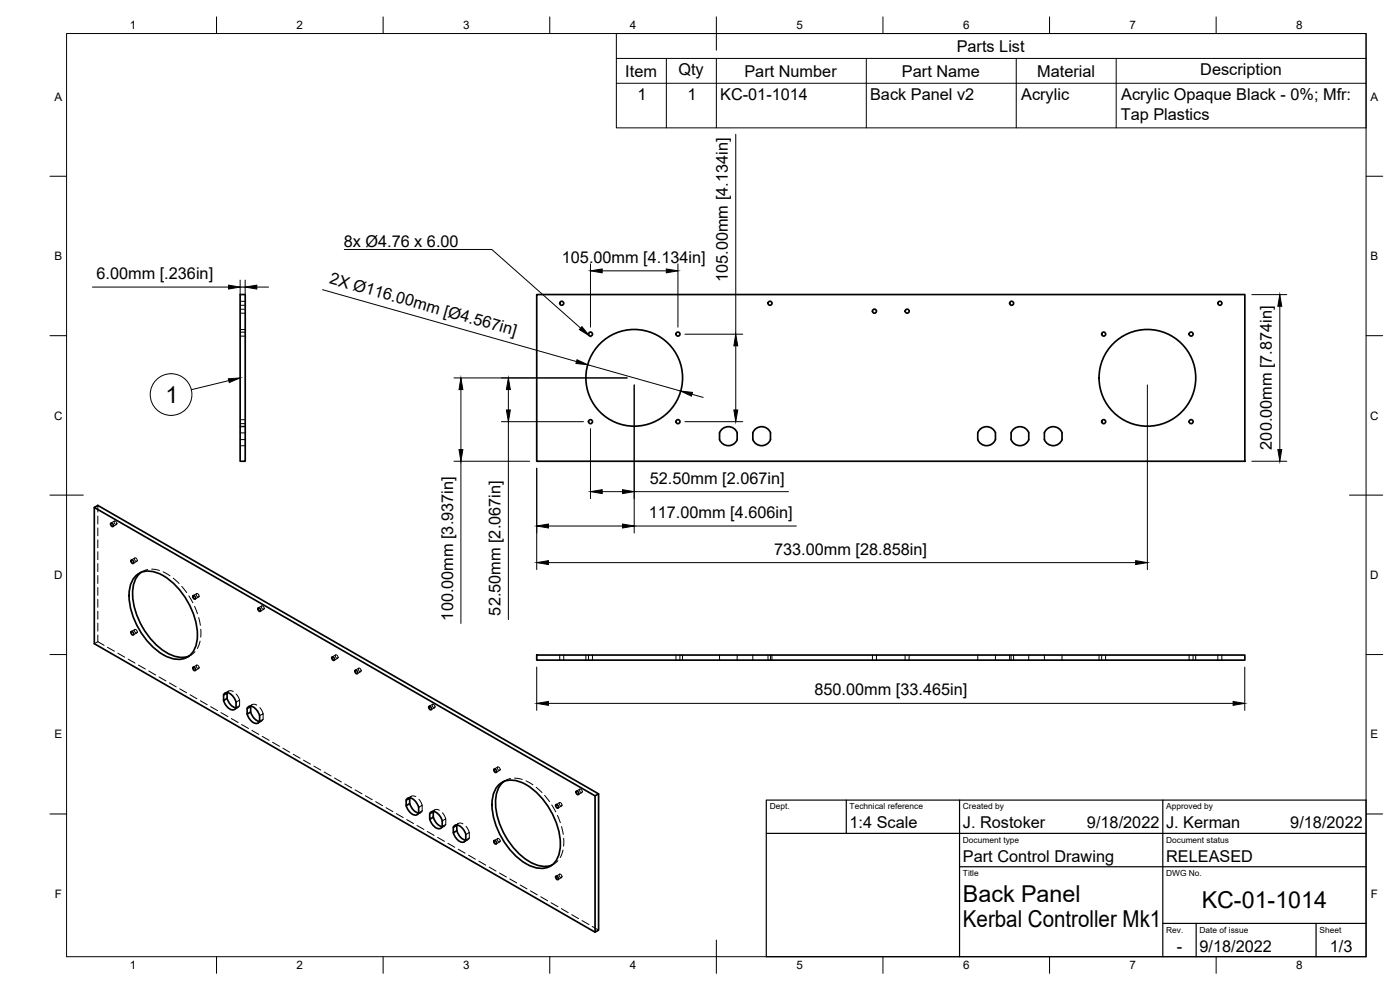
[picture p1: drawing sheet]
<svg xmlns="http://www.w3.org/2000/svg" width="420mm" height="297mm" viewBox="0 0 420 297" stroke-linecap="round" stroke-linejoin="round" font-family="sans-serif">
<!-- layer: Visible -->
<g fill="none" stroke="#000" stroke-width=".51">
<path d="M72.1 88.4h1.5v50h-1.5zM161.1 88.4h212.5v50h-212.5zM28.3 152.3l1.1-.7 150.2 86.6-1 .6zM28.3 152.3v40.8l150.3 86.6M33.3 157l.5 .2 .2 .7-.6-.1zM39.4 168.1l.5 .1 .2 .8-.6-.2zM40.6 173a6.5 6.5 0 0 1 8.4-.3 22.2 22.2 0 0 1 10.2 19.2 5.9 5.9 0 0 1-8.9 5.2 21.9 21.9 0 0 1-11.5-19.9 7.4 7.4 0 0 1 1.8-4.2zM42.3 171.8a8.6 8.6 0 0 0-2.4 8 22.6 22.6 0 0 0 10.8 16.4 7.2 7.2 0 0 0 6 .6M57.9 178.8l.6 .1 .2 .8-.6-.2zM39.4 189.5l.5 .2 .2 .7-.6-.1zM77.5 182.4l.5 .2 .2 .8-.6-.2zM99.6 197.1l.6 .2 .1 .8-.5-.2z"/>
<path d="M161.1 196.5h212.5v1.6h-212.5zM57.9 200.2l.6 .2 .2 .7-.6-.1zM67.1 208.5a1.34 1.34 0 0 1 2.3-.1l.7 .8a3.5 3.5 0 0 1 .5 3.5 2.3 2.3 0 0 1-3.1-1.5l-.4-1M67.1 208.5l1.1-.6v1.7l-1.1 .6zM68.2 209.5a3.8 3.8 0 0 0 2.6 2.9M68.2 207.8v.1M74.2 212.6a1.34 1.34 0 0 1 2.2-.2l1.1 1.3 .4 1M74.2 214.2a3.3 3.3 0 0 0 3.2 2.8l.5-.6M74.2 212.6l1-.6v1.6l-1 .7zM75.2 213.6a3.8 3.8 0 0 0 2.7 2.9M75.3 211.9l-.1 .1M77.9 214.7v1.7"/>
<path d="M106.6 201.1l.5 .2 .2 .8-.6-.2zM128.7 212l.6 .1 .2 .8-.6-.2zM123 239.4h.1M148.3 230.8l.5 .1 .2 .8-.6-.2zM149.5 235.7a6.5 6.5 0 0 1 8.4-.3 22.2 22.2 0 0 1 10.2 19.3 5.9 5.9 0 0 1-8.9 5.1 21.9 21.9 0 0 1-11.5-19.8 7.4 7.4 0 0 1 1.8-4.3zM151.2 234.5a8.6 8.6 0 0 0-2.4 8 22.6 22.6 0 0 0 10.9 16.4 7.2 7.2 0 0 0 6 .7M172.9 237.4l.6 .2 .1 .7-.5-.1zM179.6 238.2v40.9l-1 .6v-40.9M121.9 240.1a1.34 1.34 0 0 1 2.3-.2l1 1.3 .4 1M121.9 241.7a3.3 3.3 0 0 0 3.2 2.8l.6-.6M121.9 240.1l1.1-.6v1.6l-1.1 .6zM123 241.1a3.8 3.8 0 0 0 2.6 2.9"/>
<path d="M125.6 242.2v1.7M129 244.1l1-.6v1.7l-1 .6zM129 244.1a1.34 1.34 0 0 1 2.3-.1l.7 .8a3.5 3.5 0 0 1 .5 3.5 2.3 2.3 0 0 1-3.1-1.5l-.4-1M130 245.2a3.8 3.8 0 0 0 2.7 2.8M130.1 243.5h-.1M136 248.2l1.1-.6v1.7l-1.1 .6zM136.1 248.2a1.34 1.34 0 0 1 2.2-.1l.8 .8a3.5 3.5 0 0 1 .5 3.5 2.3 2.3 0 0 1-3.1-1.5l-.4-1M137.1 249.3a3.8 3.8 0 0 0 2.7 2.8M137.1 247.5v.1M148.3 252.2l.5 .2 .2 .8-.6-.2zM166.8 241.5l.6 .1 .2 .8-.6-.2zM166.8 262.9l.6 .2 .2 .8-.6-.2z"/>
<circle cx="168.6" cy="91" r=".6"/>
<circle cx="231.1" cy="91" r=".6"/>
<circle cx="262.4" cy="93.4" r=".6"/>
<circle cx="272.3" cy="93.4" r=".6"/>
<circle cx="303.6" cy="91" r=".6"/>
<circle cx="366.1" cy="91" r=".6"/>
<circle cx="177.2" cy="100.2" r=".6"/>
<circle cx="190.3" cy="113.4" r="14.5"/>
<circle cx="203.5" cy="100.2" r=".6"/>
<circle cx="331.2" cy="100.2" r=".6"/>
<circle cx="344.4" cy="113.4" r="14.5"/>
<circle cx="357.5" cy="100.2" r=".6"/>
<circle cx="177.2" cy="126.5" r=".6"/>
<circle cx="203.5" cy="126.5" r=".6"/>
<circle cx="218.6" cy="130.9" r="2.85"/>
<circle cx="228.6" cy="130.9" r="2.85"/>
<circle cx="296.1" cy="130.9" r="2.85"/>
<circle cx="306.1" cy="130.9" r="2.85"/>
<circle cx="316.1" cy="130.9" r="2.85"/>
<circle cx="331.2" cy="126.5" r=".6"/>
<circle cx="357.5" cy="126.5" r=".6"/>
</g>
<!-- layer: Hidden -->
<g fill="none" stroke="#000" stroke-width=".3">
<path d="M72.1 91.6h1.5M72.1 90.4h1.5M72.1 94h1.5M72.1 92.8h1.5M72.1 99.7h1.5M72.1 98.9h1.5M72.1 100.8h1.5M72.1 131.9h1.5M72.1 129.9h1.5M72.1 133.7h1.5M72.1 128h1.5M72.1 127.1h1.5"/>
<path d="M72.1 125.9h1.5M72.1 127.9h1.5M29.4 151.6v2M29.4 154.8v2.4M29.4 158.4v2.4M34.3 156.4a.54 .54 0 0 1 .7 .3 .54 .54 0 0 1-.2 .7l-.5-.4zM34.4 156.3l-1.1 .6M35 157.4l-1.1 .6M29.4 162v2.3M29.4 165.5v2.4M29.4 169.1v2.4M29.4 172.7v2.4"/>
<path d="M29.4 176.3v2.3M29.4 179.8v2.4M40.4 167.5a.55 .55 0 0 1 .7 .2 .55 .55 0 0 1-.2 .8l-.5-.5zM40.5 167.4l-1.1 .6M41.1 168.4l-1.1 .6M42.8 171.4l-1.1 .6M44.3 170.9l-2 .9M45.5 170.8l2.3 .4M49 171.6l2 1.2M52 173.5l1.7 1.6M54.5 175.9l1.5 1.9M56.7 178.8l1.2 2.1"/>
<path d="M59 178.1a.56 .56 0 0 1 .7 .3 .56 .56 0 0 1-.3 .7l-.4-.4zM59 178.1l-1 .6M59.6 179.1l-1 .6M29.4 183.4v2.4M29.4 187v2.4M29.4 190.5v2M29.4 192.5l-1.1 .6M29.4 192.5l1.8 1.1M32.3 194.2l2 1.2M35.4 196l2 1.2M38.5 197.8l2 1.2M40.4 188.9a.55 .55 0 0 1 .7 .3 .55 .55 0 0 1-.2 .7l-.5-.4z"/>
<path d="M40.5 188.9l-1.1 .6M41.1 189.9l-1.1 .6M41.6 199.5l2 1.2M57.3 196.6l-1.1 .6M58.4 181.9l.9 2.2M58.5 195.5l-1.8 1.3M58.9 199.6a.55 .55 0 0 1 .7 .3 .55 .55 0 0 1-.2 .7l-.4-.4zM59 199.6l-1 .6M59.6 185.3l.5 2.3M60 192.3l-.8 2.3M60.3 188.8l-.1 2.4M78.5 181.8a.56 .56 0 0 1 .7 .3 .56 .56 0 0 1-.2 .7l-.5-.5z"/>
<path d="M78.6 181.8l-1.1 .6M79.2 182.8l-1.1 .6M100.7 196.6a.54 .54 0 0 1 .6 .2 .54 .54 0 0 1-.2 .7l-.3-.3zM100.7 196.5l-1 .6M101.3 197.5l-1 .6M168 196.5v1.6M169.2 196.5v1.6M175.8 196.5v1.6M176.6 196.5v1.6M177.8 196.5v1.6M202.9 196.5v1.6M204 196.5v1.6"/>
<path d="M204.8 196.5v1.6M215.9 196.5v1.6M221.2 196.5v1.6M225.9 196.5v1.6M230.5 196.5v1.6M231.2 196.5v1.6M231.7 196.5v1.6M261.8 196.5v1.6M263 196.5v1.6M271.6 196.5v1.6M272.8 196.5v1.6M293.4 196.5v1.6"/>
<path d="M298.7 196.5v1.6M303 196.5v1.6M303.4 196.5v1.6M304.2 196.5v1.6M308.7 196.5v1.6M313.4 196.5v1.6M318.7 196.5v1.6M329.8 196.5v1.6M330.6 196.5v1.6M331.8 196.5v1.6M356.9 196.5v1.6M358.1 196.5v1.6"/>
<path d="M358.8 196.5v1.6M365.5 196.5v1.6M366.7 196.5v1.6M44.6 201.3l2.1 1.2M47.8 203.1l2 1.2M50.8 204.9l2.1 1.2M53.9 206.7l2.1 1.2M57 208.5l2.1 1.2M59.6 200.6l-1 .6M60.1 210.3l2.1 1.1M63.2 212l2.1 1.2M66.3 213.8l2.1 1.2"/>
<path d="M68.6 207.4l-1.1 .6M69.4 215.6l2.1 1.2M70 207.5l-1.2-.2-.6 .5M70.8 210.7l1.1-.6v1.6l-1.1 .6M70.9 208.2l1 1.9M71.4 212.3l-1 .6M71.9 211.7l-.3 .5-.8 .2M72.5 217.4l2.1 1.2M75.6 219.2l2.1 1.2M75.7 211.4l-1.1 .6M77.1 211.5l-1.2-.2-.7 .6M77.9 214.7l1.1-.6v1.7l-1.1 .6"/>
<path d="M78 212.3l1 1.8M78.5 216.4l-1.1 .6M79 215.8l-.6 .6-.5 .1M107.6 200.6a.54 .54 0 0 1 .7 .2 .54 .54 0 0 1-.2 .7l-.5-.4zM107.7 200.5l-1.1 .6M108.3 201.5l-1.1 .6M129.8 211.4a.54 .54 0 0 1 .6 .3 .54 .54 0 0 1-.2 .7l-.3-.4zM129.8 211.3l-1 .6M130.4 212.4l-1 .5M78.7 220.9l2.1 1.2M81.8 222.7l2.1 1.2M84.9 224.5l2.1 1.2"/>
<path d="M88 226.3l2.1 1.2M91.1 228.1l2.1 1.2M94.2 229.9l2 1.1M97.3 231.6l2 1.2M100.4 233.4l2 1.2M103.5 235.2l2 1.2M106.6 237l2 1.2M109.7 238.8l2 1.2M123.4 238.9l-1 .6M124.8 239l-1.2-.2-.6 .6M125.7 239.8l1 1.8M149.3 230.2a.55 .55 0 0 1 .7 .3 .55 .55 0 0 1-.2 .7l-.5-.6z"/>
<path d="M149.4 230.1l-1.1 .6M150 231.1l-1.1 .7M151.7 234.2l-1 .6M153.2 233.6l-2 .9M154.4 233.5l2.3 .4M157.9 234.3l2 1.2M160.9 236.2l1.7 1.6M163.4 238.7l1.5 1.8M174 236.8a.57 .57 0 0 1 .7 .3 .57 .57 0 0 1-.3 .7l-.3-.3zM174 236.8l-1 .6M174.6 237.8l-1 .6M112.8 240.5l2 1.3"/>
<path d="M115.8 242.3l2.1 1.2M119 244.1l2 1.2M122 245.9l2.1 1.2M125.1 247.7l2.1 1.2M125.6 242.2l1.1-.6v1.7M126.3 243.8l-1.1 .6M126.7 243.3l-.5 .6-.6 .1M126.7 243.3l-1.1 .6M128.2 249.5l2.1 1.2M130.5 243l-1.1 .6M131.3 251.3l2.1 1.1M131.9 243.1l-.9-.2-.6 .1-.3 .5"/>
<path d="M132.7 246.3l1.1-.6v1.7M132.8 243.9l1 1.8M133.3 247.9l-1 .6M133.8 247.4l-.6 .6h-.5M133.8 247.4l-1.1 .6M134.4 253l2.1 1.2M137.5 254.8l2.1 1.2M137.6 247.1l-1.1 .6M138.9 247.2l-1.1-.2-.7 .6M139.8 250.4l1-.6v1.6M139.8 247.9l1 1.9M140.4 252l-1.1 .6"/>
<path d="M140.6 256.6l2.1 1.2M140.8 251.4l-.3 .5-.7 .2M140.8 251.4l-1 .6M143.7 258.4l2.1 1.2M149.3 251.7a.55 .55 0 0 1 .7 .2 .55 .55 0 0 1-.2 .7l-.5-.5zM149.4 251.6l-1.1 .6M150 252.6l-1.1 .6M165.6 241.5l1.2 2.1M166.2 259.3l-1.1 .6M167.3 244.7l.9 2.2M167.4 258.2l-1.7 1.4M167.9 240.9a.54 .54 0 0 1 .6 .3 .54 .54 0 0 1-.2 .7l-.3-.4z"/>
<path d="M167.9 240.8l-1 .6M168.5 248l.5 2.3M168.5 241.8l-1 .7M169 255.1l-.9 2.2M169.2 251.5l-.1 2.4M146.8 260.2l2.1 1.2M149.9 261.9l2.1 1.2M153 263.7l2.1 1.2M156.1 265.5l2.1 1.2M159.2 267.3l2 1.2M162.3 269.1l2.1 1.2M165.4 270.9l2 1.1"/>
<path d="M167.9 262.3a.54 .54 0 0 1 .6 .3 .54 .54 0 0 1-.2 .7l-.3-.3zM167.9 262.3l-1 .6M168.5 272.6l2 1.2M168.5 263.3l-1 .6M171.6 274.4l2 1.2M174.7 276.2l2 1.2M177.8 278l1.8 1.1"/>
</g>
<!-- layer: Border -->
<g fill="none" stroke="#000" stroke-width=".3">
<path d="M20 10.1h390v276.9h-390zM65 5.1v5M115 5.1v5M165 5.1v5M215 5.1v10M265 5.1v5M315 5.1v5M365 5.1v5M15 52.9h5M410 52.9h5M15 100.7h5M410 100.7h5"/>
<path d="M15 148.6h10M405 148.6h10M15 196.4h5M410 196.4h5M15 244.2h5M410 244.2h5M65 287v5M115 287v5M165 287v5M215 282.1v9.9M265 287v5M315 287v5"/>
<path d="M365 287v5"/>
</g>
<!-- layer: TitleBlock -->
<path d="M230 240.1h180v46.9h-180zM230 250h180M254 240.1v9.9M288 240.1v46.9M349 240.1v46.9M288 260.1h122M349 277.1h61M359 277.1v9.9M395 277.1v9.9" fill="none" stroke="#000" stroke-width=".36"/>
<!-- layer: FD_Dimensions -->
<g fill="none" stroke="#000" stroke-width=".3">
<path d="M220.8 40.3v60M177.2 79.2v19M203.5 79.2v19M27.7 86.1h40.9M72.1 84v4.3M72.1 86.1h1.5M73.6 84v4.3M77.1 86.1h3.5M96.8 86.9l76.2 21.6M180.7 81.3h19.3M375.7 88.4h10.5M384.1 91.9v43"/>
<path d="M136.2 113.4h52M138.3 116.9v18M152.6 116.9v6.1M176.4 109.4l27.9 7.9M190.3 115.5v44.4M205.5 100.3h17.4M207.6 118.3l3.4 .9M220.8 103.8v19.2M344.3 115.5v55.4M136.2 138.4h22.8M138.3 138.4v48.7M150.5 126.5h24.6"/>
<path d="M152.6 126.5v59.4M177.2 128.6v21M205.5 126.5h17.4M375.7 138.4h10.5M161.1 140.5v30.4M164.6 157.8h22.2M180.7 147.5h6.1M190.3 157.8h48.7M190.3 147.5h46.3M164.6 168.8h176.2M161.1 200.2v13M164.6 211h205.5"/>
<path d="M373.6 200.2v13"/>
</g>
<g fill="#000" stroke="#000" stroke-width=".3">
<path d="M68.6 85.6l3.5 .5-3.5 .6zM73.6 86.1l3.5-.5v1.1zM177.2 81.3l3.5-.6v1.2zM200 80.7l3.5 .6-3.5 .6zM384.1 88.4l.6 3.5h-1.2zM138.3 113.4l.6 3.5h-1.1zM152.6 113.4l.6 3.5h-1.2zM173.2 107.9l3.2 1.5-3.6-.3zM204.3 117.3l3.5 .4-.3 1.2zM220.8 100.3l.6 3.5h-1.2zM137.8 134.9h1.1l-.6 3.5zM152 123h1.2l-.6 3.5z"/>
<path d="M220.2 123h1.2l-.6 3.5zM383.5 134.9h1.2l-.6 3.5zM161.1 157.8l3.5-.6v1.2zM177.2 147.5l3.5-.6v1.2zM186.8 157.2l3.5 .6-3.5 .6zM186.8 146.9l3.5 .6-3.5 .6zM161.1 168.8l3.5-.6v1.2zM340.8 168.2l3.5 .6-3.5 .6zM161.1 211l3.5-.5v1.1zM370.1 210.5l3.5 .5-3.5 .6z"/>
</g>
<!-- layer: Hole Notes -->
<path d="M174.6 98l2.3 2.8-3-1.9z" fill="#000" stroke="#000" stroke-width=".3"/>
<path d="M103.3 74.9h44.3l26.7 23.6" fill="none" stroke="#000" stroke-width=".3"/>
<!-- layer: Parts Lists -->
<path d="M185 10.1h225v28.3h-225zM185 17.5h225M200 17.5v20.9M215 17.5v20.9M260 17.5v20.9M305 17.5v20.9M335 17.5v20.9M185 25h225" fill="none" stroke="#000" stroke-width=".3"/>
<!-- layer: Balloons -->
<circle cx="51.3" cy="118.4" r="6.3" fill="none" stroke="#000" stroke-width=".3"/>
<!-- layer: 0 -->
<path d="M68.5 113.7l3.6-.3-3.3 1.4z" fill="#000" stroke="#000" stroke-width=".3"/>
<path d="M68.7 114.2l-11.3 2.7" fill="none" stroke="#000" stroke-width=".3"/>
<g font-size="7">
<text x="49.6" y="120.9">1</text>
<text x="289" y="270.6">Back Panel</text>
<text x="360.6" y="272.3">KC-01-1014</text>
<text x="289" y="278.1">Kerbal Controller Mk1</text>
</g>
<g font-size="4.9">
<text x="287.1" y="15.5">Parts List</text>
<text x="187.7" y="23">Item</text>
<text x="203.6" y="22.5">Qty</text>
<text x="223.4" y="23">Part Number</text>
<text x="270.7" y="23">Part Name</text>
<text x="311.3" y="23">Material</text>
<text x="360.2" y="22.5">Description</text>
<text x="191.3" y="29.9">1</text>
<text x="206.3" y="29.9">1</text>
<text x="216.1" y="30">KC-01-1014</text>
<text x="261.1" y="30">Back Panel v2</text>
<text x="306.5" y="30">Acrylic</text>
<text x="336.4" y="35.9">Tap Plastics</text>
<text x="336.5" y="30.1">Acrylic Opaque Black - 0%; Mfr:</text>
<text x="103.1" y="74.2">8x Ø4.76 x 6.00</text>
<text x="28.9" y="83.8">6.00mm [.236in]</text>
<text x="168.6" y="78.9">105.00mm [4.134in]</text>
<text x="98.7" y="85" transform="rotate(16 98.7 85)">2X Ø116.00mm [Ø4.567in]</text>
<text x="218.4" y="84.6" transform="rotate(-90 218.4 84.6)">105.00mm [4.134in]</text>
<text x="381.7" y="134.9" transform="rotate(-90 381.7 134.9)">200.00mm [7.874in]</text>
<text x="195" y="145.1">52.50mm [2.067in]</text>
<text x="194.7" y="155.5">117.00mm [4.606in]</text>
<text x="232.3" y="166.4">733.00mm [28.858in]</text>
<text x="150.2" y="184.7" transform="rotate(-90 150.2 184.7)">52.50mm [2.067in]</text>
<text x="136" y="186.2" transform="rotate(-90 136 186.2)">100.00mm [3.937in]</text>
<text x="244.4" y="208.7">850.00mm [33.465in]</text>
<text x="255" y="248.5">1:4 Scale</text>
<text x="289" y="248.5">J. Rostoker</text>
<text x="326.2" y="248.5">9/18/2022</text>
<text x="350" y="248.5">J. Kerman</text>
<text x="387.2" y="248.5">9/18/2022</text>
<text x="289" y="258.6">Part Control Drawing</text>
<text x="350" y="258.6">RELEASED</text>
<text x="353.2" y="285.7">-</text>
<text x="360" y="285.5">9/18/2022</text>
<text x="399.1" y="285.7">1/3</text>
</g>
<g font-size="3.5">
<text x="39" y="8.8">1</text>
<text x="89" y="8.8">2</text>
<text x="139" y="8.8">3</text>
<text x="189" y="8.8">4</text>
<text x="239" y="8.8">5</text>
<text x="289" y="8.8">6</text>
<text x="339" y="8.8">7</text>
<text x="389" y="8.8">8</text>
<text x="16.3" y="30.2">A</text>
<text x="411.3" y="30.2">A</text>
<text x="16.3" y="78">B</text>
<text x="411.3" y="78">B</text>
<text x="16.2" y="125.9">C</text>
<text x="411.2" y="125.9">C</text>
<text x="16.2" y="173.7">D</text>
<text x="411.2" y="173.7">D</text>
<text x="16.3" y="221.6">E</text>
<text x="411.3" y="221.6">E</text>
<text x="16.4" y="269.4">F</text>
<text x="411.4" y="269.4">F</text>
<text x="39" y="290.8">1</text>
<text x="89" y="290.8">2</text>
<text x="139" y="290.8">3</text>
<text x="189" y="290.8">4</text>
<text x="239" y="290.8">5</text>
<text x="289" y="290.8">6</text>
<text x="339" y="290.8">7</text>
<text x="389" y="290.8">8</text>
</g>
<g font-size="2.5">
<text x="231" y="242.9">Dept.</text>
<text x="255" y="242.9">Technical reference</text>
<text x="289" y="242.9">Created by</text>
<text x="350" y="242.9">Approved by</text>
<text x="289" y="252.8">Document type</text>
<text x="350" y="252.8">Document status</text>
<text x="289" y="262.9">Title</text>
<text x="350" y="262.9">DWG No.</text>
<text x="350" y="279.9">Rev.</text>
<text x="360" y="279.9">Date of issue</text>
<text x="396" y="279.9">Sheet</text>
</g>
</svg>
